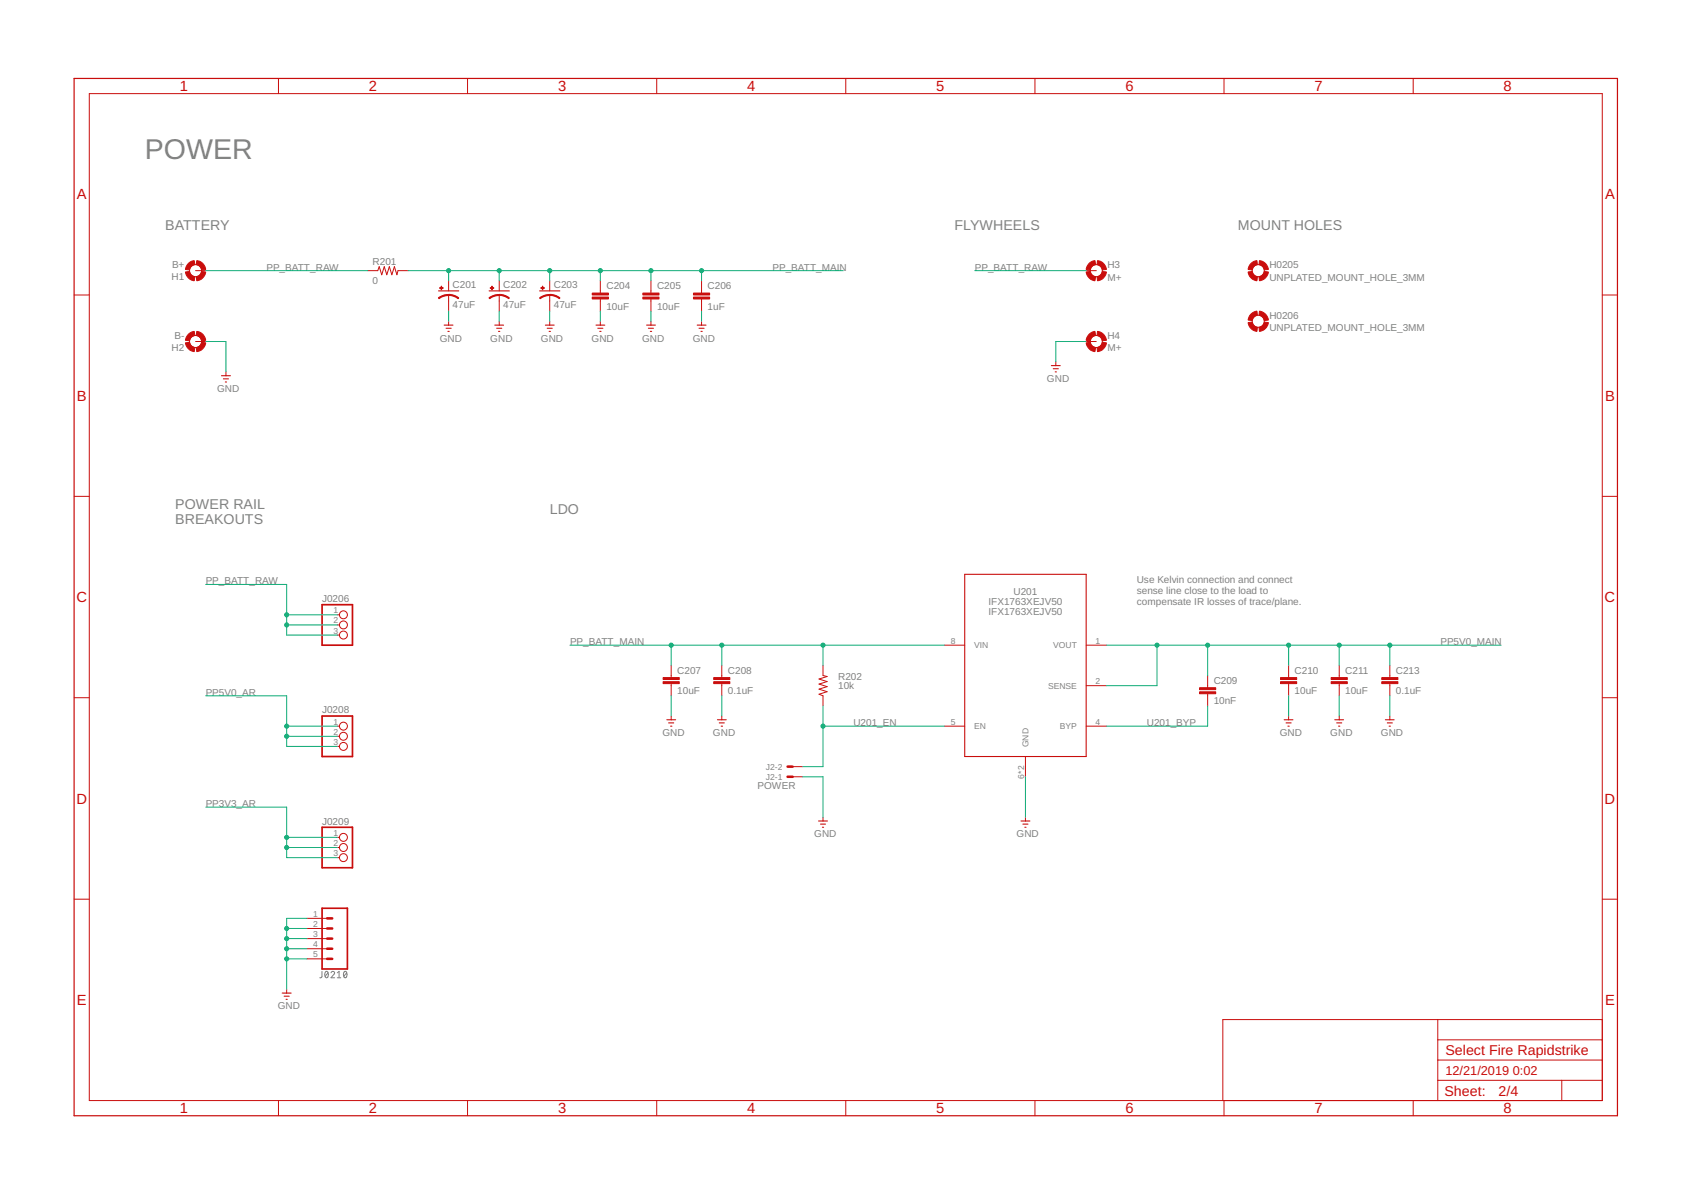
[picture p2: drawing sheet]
<svg xmlns="http://www.w3.org/2000/svg" width="297mm" height="210mm" viewBox="0 0 297 210" stroke-linecap="round" stroke-linejoin="round" font-family="sans-serif">
<path d="M56.6 170.6l-.1 1-.3 .1M57.2 170.7l.2-.1a.65 .65 0 0 1 0 1.1 .7 .7 0 0 1-.2-1zM57.6 170.9l-.5 .6M58.1 170.9a.31 .31 0 0 1 .5-.3 .31 .31 0 0 1 .1 .5l-.6 .6h.7M59.2 171.7h.7M59.2 170.9l.4-.3v1.1M60.5 170.7l.1-.1a.65 .65 0 0 1 0 1.1 .7 .7 0 0 1-.1-1zM60.9 170.9l-.5 .6" fill="none" stroke="#808080" stroke-width=".18"/>
<g fill="none" stroke="#c90d0c" stroke-width=".18">
<path d="M15.7 16.4h265.8v176.9h-265.8zM48.9 13.8v2.6M82.1 13.8v2.6M115.4 13.8v2.6M148.6 13.8v2.6M181.8 13.8v2.6M215 13.8v2.6M248.2 13.8v2.6M13 51.8h2.7M34.4 47.5h1.7M34.4 60h1.7M64.6 47.5h1.8l.2-.7 .5 1.5 .4-1.5 .4 1.5 .5-1.5 .4 1.5 .5-1.5 .4 1.5 .2-.8h1.8"/>
<path d="M78.8 49.3v1.8M78.8 51.8v2.9M78.8 56.4v.7M87.7 49.3v1.8M87.7 51.8v2.9M87.7 56.4v.7M96.6 49.3v1.8M96.6 51.8v2.9M96.6 56.4v.7M105.5 49.3v2.2M105.5 52.5v2.2M105.5 56.4v.7"/>
<path d="M114.3 49.3v2.2M114.3 52.5v2.2M114.3 56.4v.7M123.2 49.3v2.2M123.2 52.5v2.2M123.2 56.4v.7M190.8 47.5h1.8M190.8 60h1.8M281.5 51.8h2.6M39.7 65.3v.7M185.5 63.5v.7M13 87.2h2.7"/>
<path d="M281.5 87.2h2.6M59.2 108h.4M59.2 109.8h.4M59.2 111.5h.4M117.9 116.9v2.1M126.8 116.9v2.1M144.6 116.9v1.8l.7 .1-1.4 .5 1.4 .4-1.4 .5 1.4 .4-1.4 .5 1.4 .4-1.4 .4 .7 .3v1.8M165.9 113.3h3.6M190.8 113.3h3.6M212.1 118.7v2.1M226.4 116.9v2.1M235.2 116.9v2.1"/>
<path d="M244.1 116.9v2.1M13 122.6h2.7M59.2 127.6h.4M59.2 129.3h.4M59.2 131.1h.4M117.9 120.1v2.1M117.9 125.8v.6M126.8 120.1v2.1M126.8 125.8v.6M139.2 134.7h1.8M139.2 136.4h1.8M165.9 127.6h3.6"/>
<path d="M180.1 132.9v3.5M190.8 127.6h3.6M190.8 120.4h3.6M212.1 121.9v2.1M226.4 120.1v2.1M226.4 125.8v.6M235.2 120.1v2.1M235.2 125.8v.6M244.1 120.1v2.1M244.1 125.8v.6M281.5 122.6h2.6M13 157.9h2.7"/>
<path d="M59.2 147.1h.4M59.2 148.9h.4M59.2 150.6h.4M144.6 143.6v.6M180.1 143.6v.6M281.5 157.9h2.6M50.4 173.8v.6M53.9 161.3h3.6M53.9 163.1h3.6M53.9 164.9h3.6M53.9 166.6h3.6M53.9 168.4h3.6"/>
<path d="M252.6 179.1v14.2M281.5 179.1h-66.7v14.2M48.9 193.3v2.7M82.1 193.3v2.7M115.4 193.3v2.7M148.6 193.3v2.7M181.8 193.3v2.7M215 193.3v2.7M248.2 193.3v2.7M252.6 189.8h28.9M252.6 186.2h28.9M252.6 182.6h28.9"/>
<path d="M274.3 189.8v3.5"/>
<circle cx="34.4" cy="47.5" r="1.06"/>
<circle cx="34.4" cy="60" r="1.06"/>
<circle cx="192.6" cy="60" r="1.06"/>
<circle cx="192.6" cy="47.5" r="1.06"/>
<circle cx="221" cy="56.4" r="1.06"/>
<circle cx="221" cy="47.5" r="1.06"/>
<circle cx="60.3" cy="109.8" r=".7"/>
<circle cx="60.3" cy="108" r=".7"/>
<circle cx="60.3" cy="111.5" r=".7"/>
<circle cx="60.3" cy="131.1" r=".7"/>
<circle cx="60.3" cy="129.3" r=".7"/>
<circle cx="60.3" cy="127.6" r=".7"/>
<circle cx="60.3" cy="147.1" r=".7"/>
<circle cx="60.3" cy="148.9" r=".7"/>
<circle cx="60.3" cy="150.6" r=".7"/>
</g>
<path d="M13 13.8h271.1v182.2h-271.1z" fill="none" stroke="#c90d0c" stroke-width=".21"/>
<path d="M138.3 134.7h.9M138.3 136.4h.9M57.5 164.9h.9M57.5 163.1h.9M57.5 161.3h.9M57.5 168.4h.9M57.5 166.6h.9" fill="none" stroke="#c90d0c" stroke-width=".44"/>
<g fill="#c90d0c" stroke="#c90d0c" stroke-width=".18">
<path d="M32.6 47.8l.7-.1a1.09 1.09 0 0 0 .9 .9l-.1 .7a1.78 1.78 0 0 1-1.5-1.5z" fill-rule="evenodd"/>
<path d="M35.4 47.7l.7 .1a1.78 1.78 0 0 1-1.5 1.5l-.1-.7a1.05 1.05 0 0 0 .9-.9z" fill-rule="evenodd"/>
<path d="M34.6 45.8a1.72 1.72 0 0 1 1.5 1.5l-.7 .1a1.05 1.05 0 0 0-.9-.9z" fill-rule="evenodd"/>
<path d="M33.1 46.3l.5-.4 .5-.1 .1 .7a1.09 1.09 0 0 0-.9 .9l-.7-.1 .1-.5z" fill-rule="evenodd"/>
<path d="M32.6 60.2l.7-.1a1.09 1.09 0 0 0 .9 1l-.1 .7a1.78 1.78 0 0 1-1.5-1.6z" fill-rule="evenodd"/>
<path d="M34.5 61.1a1.05 1.05 0 0 0 .9-1l.7 .1a1.78 1.78 0 0 1-1.5 1.6z" fill-rule="evenodd"/>
<path d="M34.6 58.2a1.77 1.77 0 0 1 1.5 1.6l-.7 .1a1.05 1.05 0 0 0-.9-1z" fill-rule="evenodd"/>
<path d="M33.1 58.7l.5-.4 .5-.1 .1 .7a1.09 1.09 0 0 0-.9 1l-.7-.1 .1-.5z" fill-rule="evenodd"/>
<path d="M78.8 51.7l1.2 .2 .6 .4-.1 .2a2.72 2.72 0 0 0-1.7-.6z" fill-rule="evenodd"/>
<path d="M77 52.3l.2-.1a2.68 2.68 0 0 1 1.6-.5v.2a2.72 2.72 0 0 0-1.7 .6z" fill-rule="evenodd"/>
<path d="M87.7 51.7l1.2 .2 .6 .4-.1 .2a2.72 2.72 0 0 0-1.7-.6z" fill-rule="evenodd"/>
<path d="M85.9 52.3l.2-.1a2.68 2.68 0 0 1 1.6-.5v.2a2.72 2.72 0 0 0-1.7 .6z" fill-rule="evenodd"/>
<path d="M96.6 51.7l1.1 .2 .7 .4-.1 .2a2.72 2.72 0 0 0-1.7-.6z" fill-rule="evenodd"/>
<path d="M94.8 52.3l1.1-.5 .7-.1v.2a2.85 2.85 0 0 0-1.7 .6z" fill-rule="evenodd"/>
<path d="M192.8 45.8a1.72 1.72 0 0 1 1.6 1.5l-.8 .1a1.05 1.05 0 0 0-.9-.9z" fill-rule="evenodd"/>
<path d="M191.3 46.3l.6-.4 .4-.1 .1 .7a1.09 1.09 0 0 0-.9 .9l-.7-.1 .1-.5z" fill-rule="evenodd"/>
<path d="M190.8 47.8l.7-.1a1.09 1.09 0 0 0 .9 .9l-.1 .7a1.78 1.78 0 0 1-1.5-1.5z" fill-rule="evenodd"/>
<path d="M193.6 47.7l.8 .1a1.78 1.78 0 0 1-1.6 1.5l-.1-.7a1.05 1.05 0 0 0 .9-.9z" fill-rule="evenodd"/>
<path d="M192.8 58.2a1.77 1.77 0 0 1 1.6 1.6l-.8 .1a1.05 1.05 0 0 0-.9-1z" fill-rule="evenodd"/>
<path d="M191.3 58.7l.6-.4 .4-.1 .1 .7a1.09 1.09 0 0 0-.9 1l-.7-.1 .1-.5z" fill-rule="evenodd"/>
<path d="M190.8 60.2l.7-.1a1.09 1.09 0 0 0 .9 1l-.1 .7a1.78 1.78 0 0 1-1.5-1.6z" fill-rule="evenodd"/>
<path d="M192.7 61.1a1.05 1.05 0 0 0 .9-1l.8 .1a1.78 1.78 0 0 1-1.6 1.6z" fill-rule="evenodd"/>
<path d="M221.2 45.8a1.72 1.72 0 0 1 1.6 1.5l-.7 .1a1.05 1.05 0 0 0-1-.9z" fill-rule="evenodd"/>
<path d="M219.8 46.3l.5-.4 .5-.1 .1 .7a1.1 1.1 0 0 0-1 .9l-.7-.1 .2-.5z" fill-rule="evenodd"/>
<path d="M219.2 47.8l.7-.1a1.1 1.1 0 0 0 1 .9l-.1 .7a1.78 1.78 0 0 1-1.6-1.5z" fill-rule="evenodd"/>
<path d="M221.1 48.6a1.05 1.05 0 0 0 1-.9l.7 .1a1.78 1.78 0 0 1-1.6 1.5z" fill-rule="evenodd"/>
<path d="M221.2 54.7a1.77 1.77 0 0 1 1.6 1.5l-.7 .1a1.05 1.05 0 0 0-1-.9z" fill-rule="evenodd"/>
<path d="M219.8 55.2l.5-.4 .5-.1 .1 .7a1.1 1.1 0 0 0-1 .9l-.7-.1 .2-.5z" fill-rule="evenodd"/>
<path d="M219.2 56.7l.7-.1a1.1 1.1 0 0 0 1 .9l-.1 .7a1.78 1.78 0 0 1-1.6-1.5z" fill-rule="evenodd"/>
<path d="M221.1 57.5a1.05 1.05 0 0 0 1-.9l.7 .1a1.78 1.78 0 0 1-1.6 1.5z" fill-rule="evenodd"/>
</g>
<g fill="none" stroke="#c90d0c" stroke-width=".19">
<path d="M77 51.1h3.6M78 57.1h1.6M78.4 57.7h.8M78.7 58.2h.2M85.9 51.1h3.6M86.9 57.1h1.6M87.2 57.7h.9M87.6 58.2h.2M94.8 51.1h3.5M95.8 57.1h1.5M96.1 57.7h.9M96.5 58.2h.2"/>
<path d="M104.7 57.1h1.5M105 57.7h.9M105.3 58.2h.3M113.6 57.1h1.5M113.9 57.7h.9M114.2 58.2h.3M122.5 57.1h1.5M122.8 57.7h.9M123.1 58.2h.3M38.9 66h1.6M39.2 66.5h.9M39.6 67.1h.2"/>
<path d="M184.7 64.2h1.5M185 64.8h.9M185.4 65.3h.2M169.5 100.9h21.3v32h-21.3zM117.1 126.4h1.6M117.5 127h.8M117.8 127.6h.2M126 126.4h1.6M126.3 127h.9M126.7 127.6h.2M225.6 126.4h1.5M225.9 127h.9"/>
<path d="M226.2 127.6h.3M234.5 126.4h1.5M234.8 127h.9M235.1 127.6h.3M243.4 126.4h1.5M243.7 127h.9M244 127.6h.2M143.8 144.2h1.6M144.1 144.8h.9M144.5 145.3h.2M179.3 144.2h1.6M179.7 144.8h.9"/>
<path d="M180 145.3h.2M49.6 174.4h1.5M49.9 175h.9M50.2 175.5h.3"/>
</g>
<g fill="#c90d0c" stroke="#c90d0c" stroke-width=".18">
<path d="M77.2 50.5l.7 .1z"/>
<path d="M77.5 50.3l.1 .6z"/>
<path d="M86.1 50.5l.6 .1z"/>
<path d="M86.4 50.3l.1 .6z"/>
<path d="M95 50.5l.6 .1z"/>
<path d="M95.3 50.3l.1 .6z"/>
<path d="M104 52.2h2.9v.3h-2.9z"/>
<path d="M104 51.5h2.9v.3h-2.9z"/>
<path d="M112.9 52.2h2.9v.3h-2.9z"/>
<path d="M112.9 51.5h2.9v.3h-2.9z"/>
<path d="M121.8 52.2h2.9v.3h-2.9z"/>
<path d="M121.8 51.5h2.9v.3h-2.9z"/>
<path d="M116.5 119.7h2.8v.4h-2.8z"/>
<path d="M116.5 119h2.8v.4h-2.8z"/>
<path d="M125.4 119.7h2.8v.4h-2.8z"/>
<path d="M125.4 119h2.8v.4h-2.8z"/>
<path d="M210.7 121.5h2.9v.4h-2.9z"/>
<path d="M210.7 120.8h2.9v.3h-2.9z"/>
<path d="M224.9 119.7h2.9v.4h-2.9z"/>
<path d="M224.9 119h2.9v.4h-2.9z"/>
<path d="M233.8 119.7h2.9v.4h-2.9z"/>
<path d="M233.8 119h2.9v.4h-2.9z"/>
<path d="M242.7 119.7h2.9v.4h-2.9z"/>
<path d="M242.7 119h2.9v.4h-2.9z"/>
</g>
<path d="M56.6 106.2h5.3v7.1h-5.3zM56.6 125.8h5.3v7.1h-5.3zM56.6 145.3h5.3v7.1h-5.3zM56.6 159.5h4.4v10.7h-4.4z" fill="none" stroke="#c90d0c" stroke-width=".3"/>
<g fill="none" stroke="#0dab76" stroke-width=".18">
<path d="M36.1 60h3.6v5.3M36.1 47.5h28.5M71.7 47.5h76.4M78.8 47.5v1.8M78.8 54.7v1.7M87.7 47.5v1.8M87.7 54.7v1.7M96.6 47.5v1.8M96.6 54.7v1.7M105.5 47.5v1.8M105.5 54.7v1.7M114.3 47.5v1.8"/>
<path d="M114.3 54.7v1.7M123.2 47.5v1.8M123.2 54.7v1.7M171.2 47.5h19.6M190.8 60h-5.3v3.5M36.1 102.7h14.3v8.8h8.8M50.4 109.8h8.8M50.4 108h8.8M100.1 113.3h65.8M117.9 113.3v3.6M126.8 113.3v3.6M144.6 113.3v3.6"/>
<path d="M194.4 113.3h69.3M203.2 113.3v7.1h-8.8M212.1 113.3v5.4M226.4 113.3v3.6M235.2 113.3v3.6M244.1 113.3v3.6M36.1 122.2h14.3v8.9h8.8M50.4 129.3h8.8M50.4 127.6h8.8M117.9 122.2v3.6M126.8 122.2v3.6M141 136.4h3.6v7.2"/>
<path d="M144.6 124v10.7h-3.6M144.6 127.6h21.3M180.1 136.4v7.2M212.1 124v3.6h-17.7M226.4 122.2v3.6M235.2 122.2v3.6M244.1 122.2v3.6M36.1 141.8h14.3v8.8h8.8M50.4 148.9h8.8M50.4 147.1h8.8M50.4 163.1h3.5M50.4 164.9h3.5"/>
<path d="M50.4 166.6h3.5M50.4 168.4h3.5M53.9 161.3h-3.5v12.5"/>
</g>
<g fill="#0dab76" stroke="#0dab76" stroke-width=".18">
<circle cx="50.4" cy="163.1" r=".36"/>
<circle cx="50.4" cy="164.9" r=".36"/>
<circle cx="50.4" cy="166.6" r=".36"/>
<circle cx="50.4" cy="168.4" r=".36"/>
<circle cx="50.4" cy="129.3" r=".36"/>
<circle cx="50.4" cy="127.6" r=".36"/>
<circle cx="50.4" cy="148.9" r=".36"/>
<circle cx="50.4" cy="147.1" r=".36"/>
<circle cx="50.4" cy="109.8" r=".36"/>
<circle cx="50.4" cy="108" r=".36"/>
<circle cx="78.8" cy="47.5" r=".36"/>
<circle cx="87.7" cy="47.5" r=".36"/>
<circle cx="96.6" cy="47.5" r=".36"/>
<circle cx="105.5" cy="47.5" r=".36"/>
<circle cx="114.3" cy="47.5" r=".36"/>
<circle cx="123.2" cy="47.5" r=".36"/>
<circle cx="117.9" cy="113.3" r=".36"/>
<circle cx="126.8" cy="113.3" r=".36"/>
<circle cx="144.6" cy="113.3" r=".36"/>
<circle cx="144.6" cy="127.6" r=".36"/>
<circle cx="203.2" cy="113.3" r=".36"/>
<circle cx="212.1" cy="113.3" r=".36"/>
<circle cx="226.4" cy="113.3" r=".36"/>
<circle cx="235.2" cy="113.3" r=".36"/>
<circle cx="244.1" cy="113.3" r=".36"/>
</g>
<text font-size="5" fill="#808080" x="25.5" y="28">POWER</text>
<g font-size="2.6" fill="#c90d0c">
<text x="31.6" y="16">1</text>
<text x="64.8" y="16">2</text>
<text x="98" y="16">3</text>
<text x="131.2" y="16">4</text>
<text x="164.5" y="16">5</text>
<text x="197.7" y="16">6</text>
<text x="230.9" y="16">7</text>
<text x="264.1" y="16">8</text>
<text x="13.5" y="35">A</text>
<text x="281.9" y="35">A</text>
<text x="13.5" y="70.4">B</text>
<text x="281.9" y="70.4">B</text>
<text x="13.4" y="105.8">C</text>
<text x="281.9" y="105.8">C</text>
<text x="13.4" y="141.2">D</text>
<text x="281.9" y="141.2">D</text>
<text x="13.5" y="176.5">E</text>
<text x="281.9" y="176.5">E</text>
<text x="31.6" y="195.6">1</text>
<text x="64.8" y="195.6">2</text>
<text x="98" y="195.6">3</text>
<text x="131.2" y="195.6">4</text>
<text x="164.5" y="195.6">5</text>
<text x="197.7" y="195.6">6</text>
<text x="230.9" y="195.6">7</text>
<text x="264.1" y="195.6">8</text>
</g>
<g font-size="2.5" fill="#808080">
<text x="29" y="40.4">BATTERY</text>
<text x="167.7" y="40.4">FLYWHEELS</text>
<text x="217.5" y="40.4">MOUNT HOLES</text>
<text x="30.8" y="89.3">POWER RAIL</text>
<text x="30.8" y="92">BREAKOUTS</text>
<text x="96.6" y="90.2">LDO</text>
</g>
<g font-size="2.5" fill="#c90d0c">
<text x="253.9" y="185.3">Select Fire Rapidstrike</text>
<text x="253.7" y="192.5">Sheet:</text>
<text x="263.2" y="192.4">2/4</text>
</g>
<g font-size="2.2" fill="#c90d0c">
<text x="253.9" y="188.9">12/21/2019</text>
<text x="265.7" y="188.9">0:02</text>
</g>
<g font-size="1.8" fill="#808080">
<text x="30.2" y="47.1">B+</text>
<text x="46.8" y="47.5">PP_BATT_RAW</text>
<text x="65.5" y="46.5">R201</text>
<text x="135.7" y="47.5">PP_BATT_MAIN</text>
<text x="171.2" y="47.5">PP_BATT_RAW</text>
<text x="194.5" y="47.1">H3</text>
<text x="223" y="47.1">H0205</text>
<text x="30.2" y="49.2">H1</text>
<text x="65.5" y="49.9">0</text>
<text x="79.5" y="50.7">C201</text>
<text x="88.4" y="50.7">C202</text>
<text x="97.3" y="50.7">C203</text>
<text x="106.5" y="50.8">C204</text>
<text x="115.4" y="50.8">C205</text>
<text x="124.3" y="50.8">C206</text>
<text x="194.5" y="49.3">M+</text>
<text x="223" y="49.3">UNPLATED_MOUNT_HOLE_3MM</text>
<text x="30.6" y="59.5">B-</text>
<text x="77.2" y="60">GND</text>
<text x="79.5" y="54">47uF</text>
<text x="86.1" y="60">GND</text>
<text x="88.4" y="54">47uF</text>
<text x="95" y="60">GND</text>
<text x="97.3" y="54">47uF</text>
<text x="103.9" y="60">GND</text>
<text x="106.5" y="54.4">10uF</text>
<text x="112.8" y="60">GND</text>
<text x="115.4" y="54.4">10uF</text>
<text x="121.7" y="60">GND</text>
<text x="124.3" y="54.4">1uF</text>
<text x="194.5" y="59.6">H4</text>
<text x="223" y="58.2">UNPLATED_MOUNT_HOLE_3MM</text>
<text x="223" y="56">H0206</text>
<text x="30.2" y="61.7">H2</text>
<text x="194.5" y="61.7">M+</text>
<text x="38.1" y="68.9">GND</text>
<text x="183.9" y="67.1">GND</text>
<text x="36.1" y="102.7">PP_BATT_RAW</text>
<text x="56.6" y="105.8">J0206</text>
<text x="173.6" y="106.2">IFX1763XEJV50</text>
<text x="173.6" y="108">IFX1763XEJV50</text>
<text x="178" y="104.4">U201</text>
<text x="199.7" y="102.5">Use Kelvin connection and connect</text>
<text x="199.7" y="104.3">sense line close to the load to</text>
<text x="199.7" y="106.2">compensate IR losses of trace/plane.</text>
<text x="100.1" y="113.3">PP_BATT_MAIN</text>
<text x="253" y="113.3">PP5V0_MAIN</text>
<text x="119" y="118.4">C207</text>
<text x="127.9" y="118.4">C208</text>
<text x="147.2" y="119.4">R202</text>
<text x="227.4" y="118.4">C210</text>
<text x="236.3" y="118.4">C211</text>
<text x="245.2" y="118.4">C213</text>
<text x="36.1" y="122.2">PP5V0_AR</text>
<text x="56.6" y="125.3">J0208</text>
<text x="119" y="121.9">10uF</text>
<text x="127.9" y="121.9">0.1uF</text>
<text x="147.2" y="121">10k</text>
<text x="213.2" y="123.7">10nF</text>
<text x="213.2" y="120.2">C209</text>
<text x="227.4" y="121.9">10uF</text>
<text x="236.3" y="121.9">10uF</text>
<text x="245.2" y="121.9">0.1uF</text>
<text x="116.3" y="129.3">GND</text>
<text x="125.2" y="129.3">GND</text>
<text x="149.9" y="127.5">U201_EN</text>
<text x="201.5" y="127.5">U201_BYP</text>
<text x="224.8" y="129.3">GND</text>
<text x="233.7" y="129.3">GND</text>
<text x="242.6" y="129.3">GND</text>
<text x="36.1" y="141.8">PP3V3_AR</text>
<text x="133" y="138.7">POWER</text>
<text x="56.6" y="144.9">J0209</text>
<text x="143" y="147.1">GND</text>
<text x="178.6" y="147.1">GND</text>
<text x="48.8" y="177.3">GND</text>
</g>
<g font-size="1.5" fill="#808080">
<text x="58.6" y="107.7">1</text>
<text x="58.6" y="109.5">2</text>
<text x="58.6" y="111.3">3</text>
<text x="167" y="113.1">8</text>
<text x="171.1" y="113.9">VIN</text>
<text x="185" y="113.8">VOUT</text>
<text x="192.4" y="113.1">1</text>
<text x="184.1" y="121">SENSE</text>
<text x="192.4" y="120.2">2</text>
<text x="58.6" y="127.3">1</text>
<text x="58.6" y="129.1">2</text>
<text x="58.6" y="130.8">3</text>
<text x="167" y="127.3">5</text>
<text x="171.1" y="128.1">EN</text>
<text x="180.7" y="131.2" transform="rotate(-90 180.7 131.2)">GND</text>
<text x="186.2" y="128.1">BYP</text>
<text x="192.4" y="127.3">4</text>
<text x="134.5" y="135.2">J2-2</text>
<text x="134.5" y="137">J2-1</text>
<text x="179.9" y="136.8" transform="rotate(-90 179.9 136.8)">6*2</text>
<text x="58.6" y="146.8">1</text>
<text x="58.6" y="148.6">2</text>
<text x="58.6" y="150.4">3</text>
<text x="55" y="161.1">1</text>
<text x="55" y="162.8">2</text>
<text x="55" y="164.6">3</text>
<text x="55" y="166.4">4</text>
<text x="55" y="168.2">5</text>
</g>
</svg>
